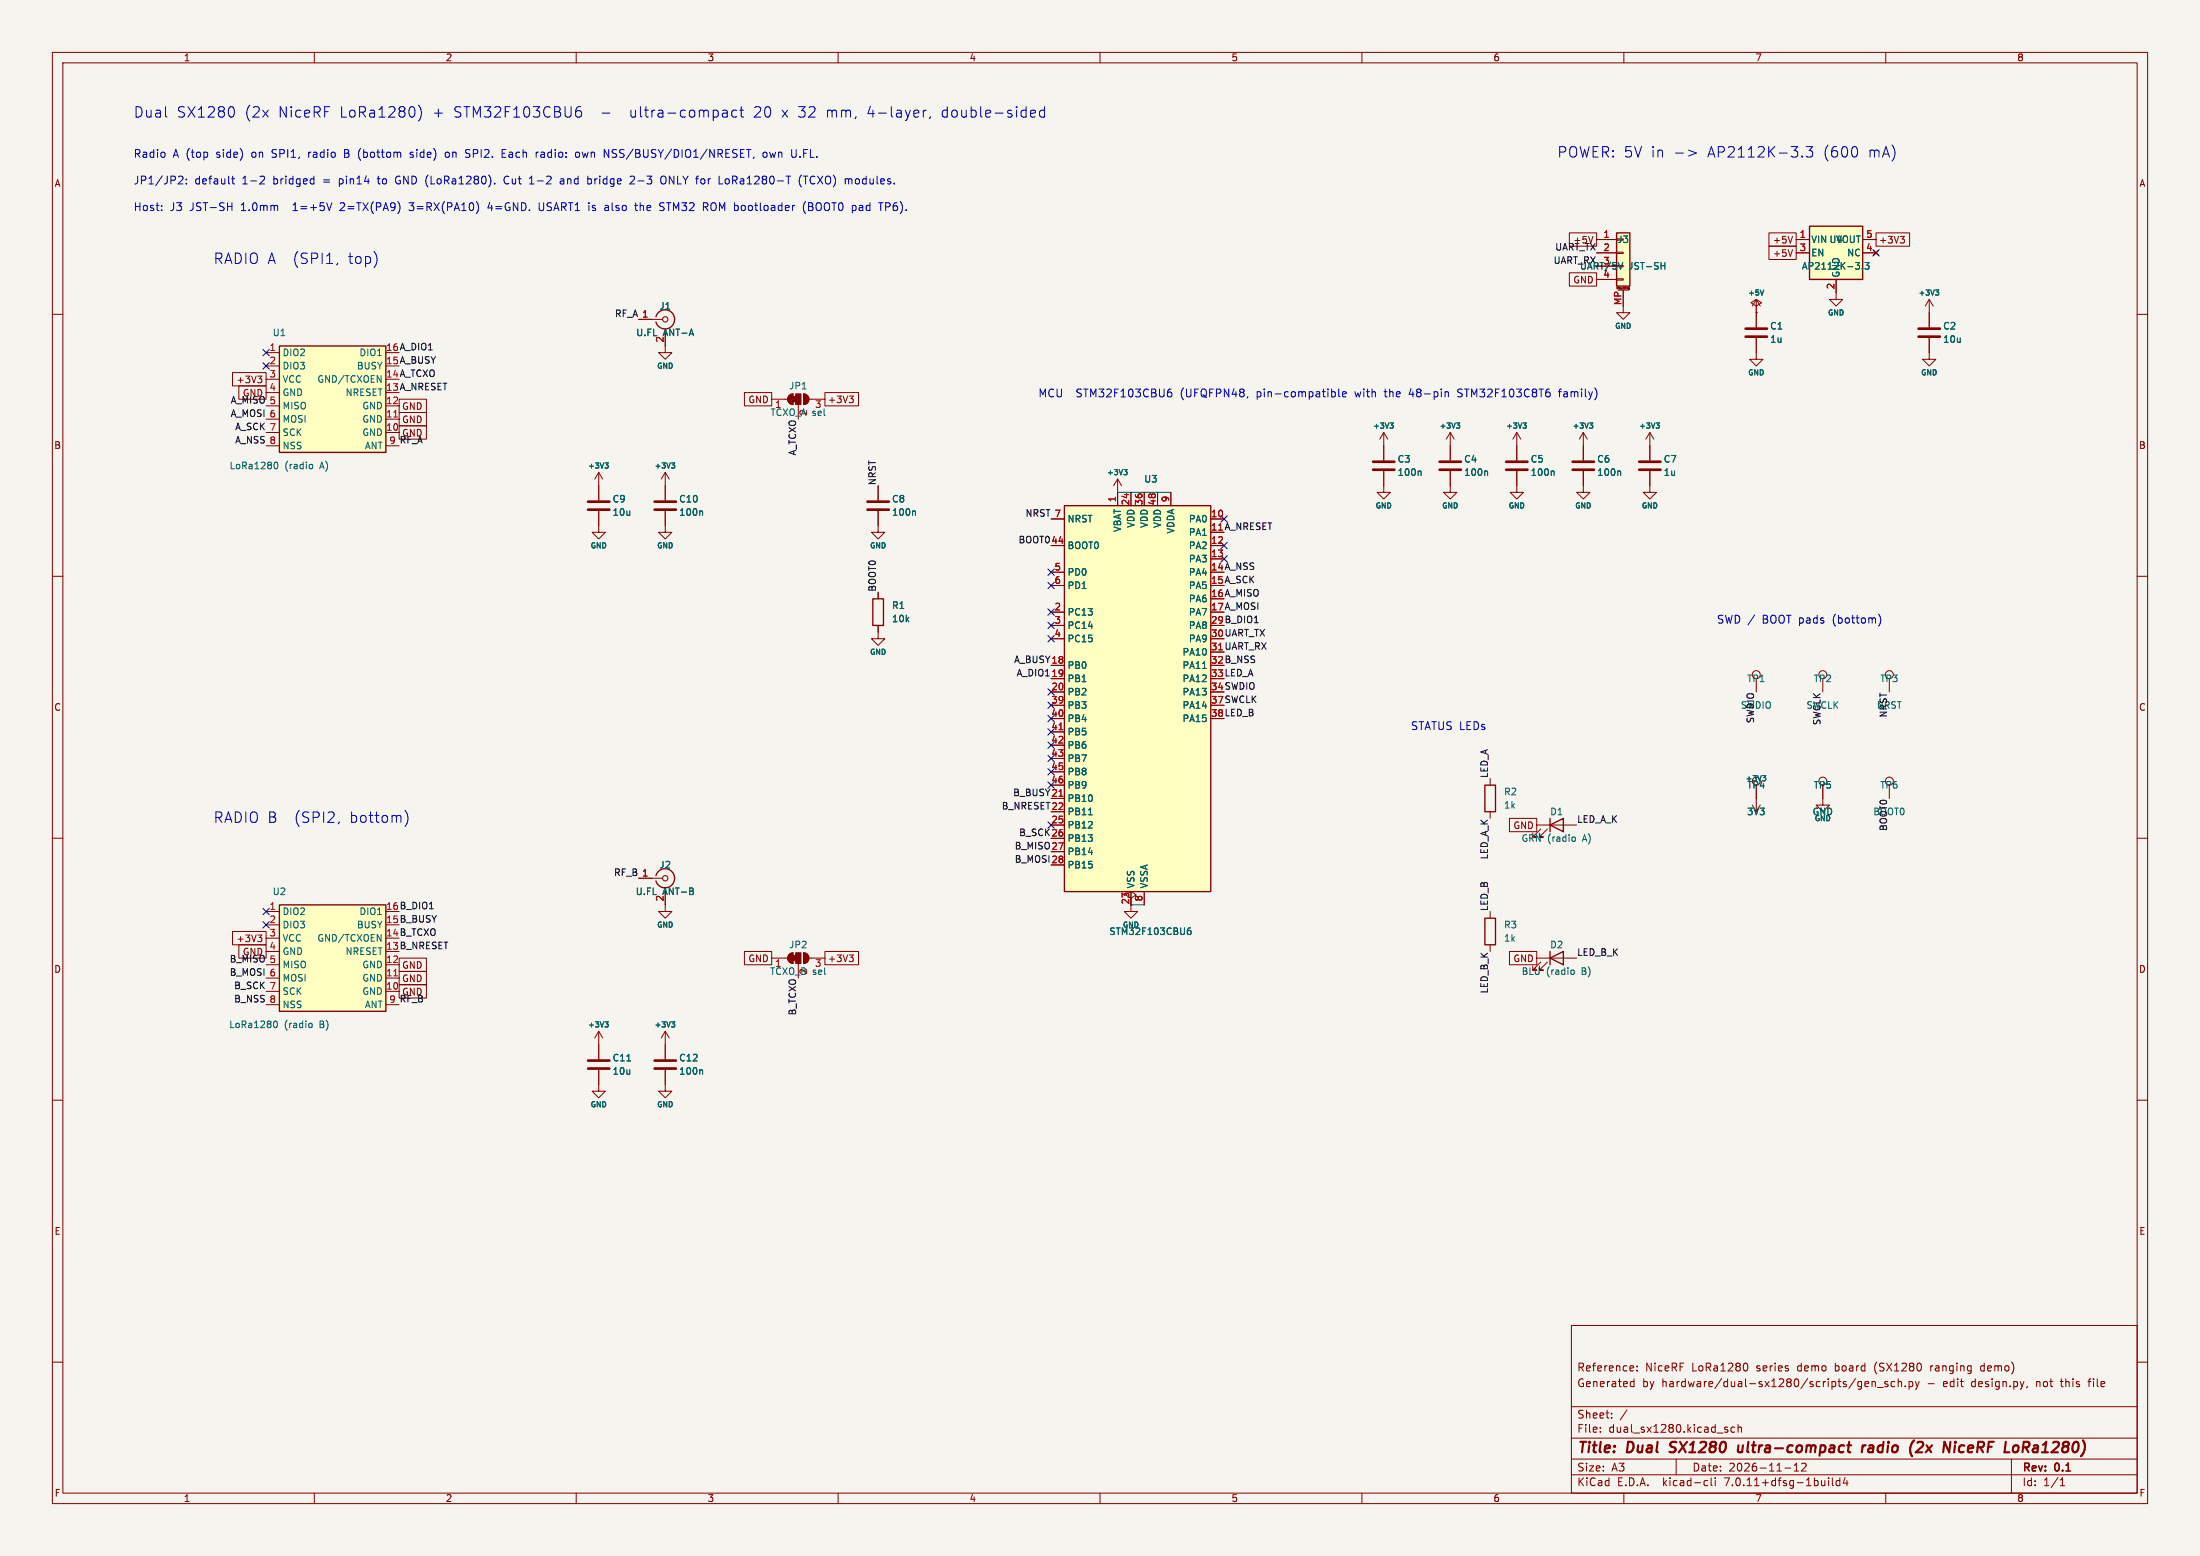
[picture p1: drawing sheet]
<svg xmlns="http://www.w3.org/2000/svg" width="420mm" height="297mm" viewBox="0 0 420 297" stroke-linecap="round" stroke-linejoin="round" font-family="sans-serif">
<path d="M0 0h420v297h-420z" fill="#f5f4ef" stroke="#f5f4ef" stroke-width=".19"/>
<g fill="none" stroke="#840000" stroke-width=".19">
<path d="M10 10h400v277h-400zM12 12h396v273h-396zM60 10v2M110 10v2M160 10v2M210 10v2M260 10v2M310 10v2M360 10v2M10 60h2M299.6 44.4h5.2v2.6h-5.2zM299.6 52.1h5.2v2.5h-5.2z"/>
<path d="M304.1 45.1l-.4 1.3M304.8 45.7h3.8M304.8 48.3h3.8M304.8 50.8h3.8M304.8 53.3h3.8M308.6 53.2h1.3v.3h-1.3zM308.6 50.7h1.3v.2h-1.3zM308.6 48.1h1.3v.3h-1.3zM308.9 55.4h2M309.9 55.4v4.3h1.2l-1.2 1.3-1.3-1.3h1.3M310.9 55l.2-.1v.4M310.9 55.1h.2"/>
<path d="M310.9 55.3h.1M311.1 55.3h-.1M335.3 58.4l1-.6-1-.6-1 .6 1 .6v1.3M335.3 59.7h.1M335.3 57.2v5.3M335.3 57.2l-.8 1.2M335.3 57.2l.7 1.2M337.7 47h5.2v2.5h-5.2zM337.7 44.4h5.2v2.6h-5.2zM342.2 47.7l-.4 1.2M342.2 45.1l-.4 1.3M342.9 45.7h2.5"/>
<path d="M342.9 48.3h2.5M350.5 53.3v3.9h1.3l-1.3 1.2-1.3-1.2h1.3M355.6 45.7h2.5M355.6 48.3h2.5M357.8 47.9l.7 .7M358.1 44.4h6.5v2.6h-6.5zM358.5 47.9l-.7 .7M362.8 45.1h.8l-.5 .5M363.3 45.6l.3 .2v.3l-.3 .3M368.3 57.2v5.3M368.3 57.2l-.8 1.2M368.3 57.2l.8 1.2"/>
<path d="M408 60h2M44.4 71.1h6.4v2.6h-6.4zM45.6 73.7h5.2v2.5h-5.2zM49.2 71.8h.8l-.4 .5M49.7 72.3l.3 .2v.3l-.3 .3M50.8 67.3h2.5M50.8 77.5h2.5M50.8 69.9h2.5M50.8 72.4h2.5M50.8 74.9h2.5M73.7 77.5h2.5M76.2 76.2h5.2v2.5h-5.2z"/>
<path d="M76.2 78.7h5.2v2.6h-5.2zM121.9 61h4.6M127 63.5v3.8h1.3l-1.3 1.3-1.3-1.3h1.3M142.1 74.9h5.2v2.6h-5.2zM147.3 76.2h3.1M150.7 75.5l.7-.3v2a1.02 1.02 0 0 1-1-.6 1.02 1.02 0 0 1 .3-1.1zM152.4 77.2v2.8M153.4 75.2a1.02 1.02 0 0 1 1 1 1.02 1.02 0 0 1-1 1zM154.4 76.2h3.1M157.5 74.9h6.4v2.6h-6.4zM162.1 75.6h.8l-.4 .5M162.7 76.1l.2 .2v.3l-.2 .3"/>
<path d="M335.3 64.5v4.1h1.2l-1.2 1.3-1.3-1.3h1.3M368.3 64.5v4.1h1.3l-1.3 1.3-1.3-1.3h1.3M50.8 82.6h2.5M50.8 80h2.5M50.8 85.1h2.5M73.7 82.6h2.5M73.7 80h2.5M73.7 85.1h2.5M76.2 81.3h5.2v2.5h-5.2zM114.3 97.5v4.1h1.3l-1.3 1.3-1.3-1.3h1.3M114.3 90.2l-.8 1.2M114.3 90.2v5.3"/>
<path d="M114.3 90.2l.8 1.2M127 97.5v4.1h1.3l-1.3 1.3-1.3-1.3h1.3M127 90.2v5.3M127 90.2l-.8 1.2M127 90.2l.8 1.2M167.6 97.5v4.1h1.3l-1.3 1.3-1.2-1.3h1.2M167.6 92.7v2.8M200.7 99.1h2.5M213.4 91.4l-.8 1.3M213.4 91.4v5.1M213.4 91.4l.7 1.3M215.9 94v2.5"/>
<path d="M218.4 94v2.5M221 94v2.5M223.5 94v2.5M231.1 99.1h2.6M264.2 89.9v4.1h1.2l-1.2 1.3-1.3-1.3h1.3M264.2 82.6l-.8 1.2M264.2 82.6v5.3M264.2 82.6l.7 1.2M276.9 89.9v4.1h1.2l-1.2 1.3-1.3-1.3h1.3M276.9 82.6v5.3M276.9 82.6l-.8 1.2M276.9 82.6l.7 1.2"/>
<path d="M289.6 89.9v4.1h1.2l-1.2 1.3-1.3-1.3h1.3M289.6 82.6v5.3M289.6 82.6l-.8 1.2M289.6 82.6l.7 1.2M302.3 89.9v4.1h1.2l-1.2 1.3-1.3-1.3h1.3M302.3 82.6v5.3M302.3 82.6l-.8 1.2M302.3 82.6l.7 1.2M315 89.9v4.1h1.2l-1.2 1.3-1.3-1.3h1.3M315 82.6v5.3M315 82.6l-.8 1.2M315 82.6l.7 1.2"/>
<path d="M10 110h2M167.6 119.4v2.5h1.3l-1.3 1.3-1.2-1.3h1.2M167.6 113v1.3M200.7 104.1h2.5M200.7 116.8h2.5M200.7 119.4h2.5M200.7 109.2h2.5M200.7 111.8h2.5M231.1 104.1h2.6M231.1 106.7h2.6M408 110h2M200.7 127h2.5"/>
<path d="M200.7 129.5h2.5M200.7 132.1h2.5M200.7 134.6h2.5M200.7 121.9h2.5M200.7 137.2h2.5M200.7 139.7h2.5M335.3 129.5v2.6M348 129.5v2.6M360.7 129.5v2.6M10 160h2M200.7 152.4h2.5M200.7 154.9h2.5"/>
<path d="M200.7 157.5h2.5M200.7 142.2h2.5M200.7 144.8h2.5M200.7 147.3h2.5M200.7 149.9h2.5M284.5 148.6v1.3M284.5 154.9v1.3M288.2 156.2h5.2v2.6h-5.2zM293.4 157.5h7.6M294.1 158.2l-1.5 1.6h.8h-.8v-.8M295.4 158.2l-1.5 1.6h.7h-.7v-.8M334.5 153.7l.8 1.2"/>
<path d="M335.3 149.9v5M336 153.7l-.7 1.2M348 149.9v3.8h1.2l-1.2 1.2-1.3-1.2h1.3M360.7 149.9v2.5M408 160h2M44.4 177.8h6.4v2.5h-6.4zM49.2 178.5h.8l-.4 .5M49.7 179l.3 .2v.3l-.3 .2M50.8 174h2.5M50.8 176.5h2.5M50.8 179.1h2.5M121.9 167.6h4.6"/>
<path d="M127 170.2v3.8h1.3l-1.3 1.3-1.3-1.3h1.3M200.7 160h2.5M200.7 162.6h2.5M200.7 165.1h2.5M215.9 171.5l1-.7-1-.6-1 .6 1 .7v1.2M215.9 172.7v1.3h1.3l-1.3 1.3-1.3-1.3h1.3M215.9 170.2v2.5M218.4 170.2v2.5M284.5 174v1.3M45.6 180.3h5.2v2.6h-5.2zM50.8 189.2h2.5M50.8 186.7h2.5"/>
<path d="M50.8 184.2h2.5M50.8 181.6h2.5M50.8 191.8h2.5M73.7 189.2h2.5M73.7 186.7h2.5M73.7 184.2h2.5M73.7 191.8h2.5M76.2 182.9h5.2v2.5h-5.2zM76.2 185.4h5.2v2.6h-5.2zM76.2 188h5.2v2.5h-5.2zM114.3 196.9v5.3M114.3 196.9l-.8 1.2"/>
<path d="M114.3 196.9l.8 1.2M127 196.9v5.3M127 196.9l-.8 1.2M127 196.9l.8 1.2M142.1 181.6h5.2v2.6h-5.2zM147.3 182.9h3.1M150.7 182.1l.7-.2v2a1.02 1.02 0 0 1-1-.7 1.02 1.02 0 0 1 .3-1.1zM152.4 183.9v2.8M153.4 181.9a1.02 1.02 0 0 1 1 1 1.02 1.02 0 0 1-1 1zM154.4 182.9h3.1M157.5 181.6h6.4v2.6h-6.4zM162.1 182.3h.8l-.4 .5"/>
<path d="M162.7 182.8l.2 .2v.3l-.2 .3M284.5 180.3v1.3M288.2 181.6h5.2v2.6h-5.2zM293.4 182.9h7.6M294.1 183.6l-1.5 1.6h.8h-.8v-.8M295.4 183.6l-1.5 1.6h.7h-.7v-.8M10 210h2M114.3 204.2v4.1h1.3l-1.3 1.3-1.3-1.3h1.3M127 204.2v4.1h1.3l-1.3 1.3-1.3-1.3h1.3M408 210h2M10 260h2M300 253h108v32h-108z"/>
<path d="M408 260h2M300 278.5h108M300 274.5h108M300 268.5h108M305.5 273.2v.2M305.5 272.5v.1M307.7 270.5v.2M307.7 269.8v.1M310.6 269.1l-1.3 1.9M311.4 264.6h.5M311.4 263.8h.5M311.7 260.7l.2 .3-.7 .2"/>
<path d="M311.8 261.6l-.1 .1M311.9 263.2v1.5M312.5 261.5v.2M312.5 260.8v.1M320 278.5v3M329.3 272.8l.4 .1 .2 .2-.1 .2-.4 .1M329.3 272.5h.5M331.2 272.5l-.5-.1-.3 .3 .2 .6h.6M331.8 272.5l.2-.1 .4 .1v.9M331.8 271.9v1.5M333.3 260.2a.94 .94 0 0 1 0 1.5M342.5 279.7l.4-.4v1.5"/>
<path d="M344.7 279.4v.5l-.8 .9h.9M356.5 263.7l.2 .3-.7 .2M356.7 264.6l-.2 .1M357.4 263.8l.2-.1 .3 .1 .1 .9M357.4 263.7v1M358.4 264.8h1.1M360.4 263.8l-.4-.1-.2 .2 .1 .2 .5 .2v.3h-.6M361.7 263.8l-.4-.1-.3 .3 .2 .6h.5M362.4 263.8l.2-.1 .3 .1 .1 .9M362.4 263.2v1.5M363.7 264.5v.2M364.4 263.8l.5-.1 .3 .3-.2 .6h-.6"/>
<path d="M364.4 263.7v1.5M365.7 263.7l.3 1M366 264.7l-.3 .5M366.4 263.7l-.4 1M368.6 260.7v1M368.7 260.8l-.1 .2M378.4 260.7l-.3 .3v.4l.3 .3M384 278.5v6.5M387 264.6l-.1 .3M393.3 263.7h.6M398.6 263.7h.6M399 263.2l-.2 .2v1.3"/>
<path d="M60 285v2M110 285v2M160 285v2M210 285v2M260 285v2M300 281.5h108M310 285v2M325.6 282.6l.4 .1M326 283.5l-.4 .1M326.7 282.1v1.3l.2 .2M327.4 282.1v.1M327.4 282.6v1"/>
<path d="M340.7 280.2h1.2M342.5 280.8h.9M349.1 282.1v.1M349.1 282.6v1M349.8 282.1v1.3l.2 .2M351.2 282.7l-.4-.1-.3 .3 .2 .6h.5M351.2 282.1v1.5M352.2 282l-.3 1.1h.9M352.6 282.6v1M360 285v2M393.3 283.6h.9M393.3 282.5l.4-.4v1.5"/>
<circle cx="335.3" cy="128.8" r=".76"/>
<circle cx="348" cy="128.8" r=".76"/>
<circle cx="360.7" cy="128.8" r=".76"/>
<circle cx="335.3" cy="149.1" r=".76"/>
<circle cx="348" cy="149.1" r=".76"/>
<circle cx="360.7" cy="149.1" r=".76"/>
</g>
<g fill="none" stroke="#840000" stroke-width=".4">
<path d="M318.7 277.1l.3 .1M319 275.4l-.2 .4 .1 .2M331.9 275.9l-.1 1.2a.57 .57 0 0 0 .8-.1M332.7 275.9l-.1 1.3M352.6 275.9h.8M352.9 277.1l.3 .1M355.6 275.9l-.2 1.3M356.2 275.9l-.4 .1-.3 .3M357.4 275.9l-.6 .1M357.4 276.4h-.4a.4 .4 0 0 0-.4 .4 .4 .4 0 0 0 .3 .4h.4M366 275.4l.3-.2h.5l.3 .2M367.1 275.8l-.1 .3-1.3 1.1h1.3"/>
<path d="M373.2 275.9l-.2 1.3M373.3 275.2v.2M374.3 276l-.3 .3v.5l.3 .4M386.2 276.3h.8M386.7 276.3l.5 .9M387.1 275.2h-.8l-.2 2"/>
</g>
<g fill="none" stroke="#006464" stroke-width=".19">
<path d="M309.8 50.1l-.4 1.3M317.1 50.7h.7M317.8 50.1v1.3M336.7 55.3l-.3 1M354.2 50.1h.8l-.4 .5M354.9 50.7v.6M355.5 51.3v.1M356 50.1h.8l-.4 .5 .3 .1v.6l-.1 .1-.6-.1M369.5 55.3h.6l-.3 .4 .3 .1v.3l-.2 .2h-.3M52.4 88.3l.2-.1a.68 .68 0 0 1 .5 .6 .68 .68 0 0 1-.5 .7l-.2-.1M59.3 88.6l.3 .1 .1 .2-.1 .5-.3 .1M115.5 88.4h.6l-.3 .3 .3 .1v.4l-.2 .2h-.3"/>
<path d="M128.2 88.4h.6l-.3 .3 .3 .1v.4l-.2 .2h-.3M133.9 97.5l.2 .2v.7M174.6 97.5l.2 .2v.7M214.6 89.6h.6l-.4 .4 .3 .1 .1 .3-.2 .2h-.3M265.4 80.7h.6l-.4 .4 .3 .1 .1 .3-.2 .2h-.3M271.1 89.9l.2 .2v.6M278.1 80.7h.6l-.4 .4 .3 .1 .1 .3-.2 .2h-.3M283.8 89.9l.2 .2v.6M290.8 80.7h.6l-.4 .4 .3 .1 .1 .3-.2 .2h-.3M296.5 89.9l.2 .2v.6M303.5 80.7h.6l-.4 .4 .3 .1 .1 .3-.2 .2h-.3M309.2 89.9l.2 .2v.6"/>
<path d="M316.2 80.7h.6l-.4 .4 .3 .1 .1 .3-.2 .2h-.3M229.6 127.6h.7M207.8 155.5h.7M300.3 159.8h.3l.1 .2v.5l-.4 .1M336.5 148h.6l-.3 .4 .2 .1 .1 .4M132.3 170.2v.4M226.7 177.8l.2-.2 .4 .1 .1 .1v.3l-.3 .3-.3-.1-.1-.2M227.3 177.1l-.4 .1-.2 .5M52.3 195l.2-.1a.68 .68 0 0 1 .5 .6 .68 .68 0 0 1-.5 .7l-.2-.2M59.2 195.3l.3 .1 .1 .2-.1 .4-.3 .2M115.5 195h.6l-.3 .4 .3 .1v.3l-.2 .2h-.3M128.2 195h.6l-.3 .4 .3 .1v.3l-.2 .2h-.3"/>
<path d="M300.1 185.2h.3l.1 .2v.5l-.4 .1M119.7 202.5h.7M133.9 204.2l.2 .2v.6"/>
</g>
<g fill="#ffffc2" stroke="#ffffc2" stroke-width=".19">
<path d="M345.4 43.2h10.2v10.1h-10.2z"/>
<path d="M308.6 44.5h2.5v10.1h-2.5z"/>
<path d="M53.3 66h20.4v20.4h-20.4z"/>
<path d="M203.2 96.5h27.9v73.7h-27.9z"/>
<path d="M53.3 172.7h20.4v20.3h-20.4z"/>
</g>
<g fill="none" stroke="#840000" stroke-width=".25">
<path d="M308.6 44.5h2.5v10.1h-2.5zM345.4 43.2h10.2v10.1h-10.2zM53.3 66h20.4v20.4h-20.4zM125.2 60.5a1.81 1.81 0 0 1 2.8-1 1.81 1.81 0 0 1 0 2.9 1.81 1.81 0 0 1-2.8-.9M203.2 96.5h27.9v73.7h-27.9zM166.6 114.3h2.1v5.1h-2.1zM283.5 149.9h2v5h-2zM295.9 157.5l2.5-1.3v2.6zM295.9 156.2v2.6M53.3 172.7h20.4v20.3h-20.4zM125.2 167.1a1.81 1.81 0 0 1 2.8-.9 1.81 1.81 0 0 1 0 2.9 1.81 1.81 0 0 1-2.8-1M283.5 175.3h2v5h-2z"/>
<path d="M295.9 182.9l2.5-1.3v2.6zM295.9 181.6v2.6"/>
</g>
<g fill="none" stroke="#840000" stroke-width=".51">
<path d="M333.2 64.3h4.1M333.2 62.7h4.1M366.3 64.3h4M366.3 62.7h4M112.3 97.3h4M112.3 95.8h4M125 97.3h4M125 95.8h4M165.6 97.3h4.1M165.6 95.8h4.1M262.1 89.7h4.1M262.1 88.1h4.1"/>
<path d="M274.8 89.7h4.1M274.8 88.1h4.1M287.5 89.7h4.1M287.5 88.1h4.1M300.2 89.7h4.1M300.2 88.1h4.1M312.9 89.7h4.1M312.9 88.1h4.1M112.3 204h4M112.3 202.4h4M125 204h4M125 202.4h4"/>
</g>
<path d="M75.2 79.6h.7M202.2 139.3h.7M202.2 152h.7M75.2 186.3h.7" fill="none" stroke="#a90000" stroke-width=".19"/>
<g fill="#840000" stroke="#840000" stroke-width=".19">
<path d="M151.4 75.7h.5v1h-.5z"/>
<path d="M150.7 75.5l.7-.3v2a1.02 1.02 0 0 1-1-.6 1.02 1.02 0 0 1 .3-1.1z"/>
<path d="M151.9 75.2h1v2h-1z"/>
<path d="M153.4 75.2a1.02 1.02 0 0 1 1 1 1.02 1.02 0 0 1-1 1z"/>
<path d="M151.4 182.4h.5v1h-.5z"/>
<path d="M150.7 182.1l.7-.2v2a1.02 1.02 0 0 1-1-.7 1.02 1.02 0 0 1 .3-1.1z"/>
<path d="M151.9 181.9h1v2h-1z"/>
<path d="M153.4 181.9a1.02 1.02 0 0 1 1 1 1.02 1.02 0 0 1-1 1z"/>
</g>
<g fill="none" stroke="#840000" stroke-width=".2">
<circle cx="127" cy="61" r=".51"/>
<circle cx="127" cy="167.6" r=".51"/>
</g>
<g fill="none" stroke="#0000c2" stroke-width=".19">
<path d="M30.9 39.3v.1M34.3 33.6l.5 .1 .1 .3-.9 1.1h.9M35.6 35v.1M35.6 34.2v.1M43.4 39.4h.9M44.2 34.1h.6M44.3 20.4a1.25 1.25 0 0 1 0 2M44.3 38.7v1.5M44.4 33.6v1.3l.4 .2M49.9 33.6l.5 .1 .1 .3-.9 1.1h.9M59.8 34.1l.1 .1M59.9 33.6v1.5"/>
<path d="M59.9 35l-.1 .1M63.4 38.7l-.5 1.5M65.8 29.3h.5M66.3 28.5h-.5v1.5h.6M75.6 33.8l-.1 .5 .1 .6M78.1 38.7h.9M78.3 30h.4M78.7 29h-.2l-.2 .3 .1 .2h.3M79.9 20.1a2.29 2.29 0 0 1 0 3M85.6 29.1l-.3-.1-.3 .3 .1 .6 .2 .1h.3M89 28.6h.7M89 29.2l.6 .3"/>
<path d="M89.6 29.9l-.5 .1M91.2 38.9l.2 .6-.2 .8M93.5 38.6l-.4 1.1h1M94.4 35v.1M95.9 30h.7M95.9 28.5h.7M95.9 29.3h.5M96.7 33.6a.81 .81 0 0 0-.5 .8 .81 .81 0 0 0 .5 .7M101.1 35.1h.8M101.1 34l.4-.4v1.5M102.8 29l-.3 .1M102.9 38.7v1.2l.3 .3h.3"/>
<path d="M103.4 29l-.1 .1M103.4 29.5a.29 .29 0 0 0-.2 .3 .29 .29 0 0 0 .2 .2M107 34.2l.4-.1 .2 .2M107.6 34.5h-.5a.29 .29 0 0 0-.2 .3 .29 .29 0 0 0 .2 .3l.5-.1M109.9 29.2l.2-.2 .5 .2v.6l-.1 .2h-.4l-.2-.1zM110.3 21.1l.5 .1 .2 .3-.1 .7-.3 .2h-.3M110.8 20.4l-.5 .1M112.4 34.1h.2l.3 .3v.6l-.5 .1M115.4 28.5l.8 1.5v-1.5M115.6 39.2h.3l.2 .2M116.1 39.6h-.5M120.3 33.8l.6-.2 .2 .2v.2l-.9 1.1h.9"/>
<path d="M121.1 39.2h.6M121.4 38.7v1.3l.3 .2M126.2 33.8a.5 .5 0 0 1 .6-.2 .5 .5 0 0 1 .3 .5v.5a.5 .5 0 0 1-.5 .5 .5 .5 0 0 1-.5-.5zM126.2 38.7l.6 .1M126.2 39.4l.4 .2 .2 .3-.3 .3h-.4M134.6 39.5l.5 .7M134.9 38.7l.2 .3v.3l-.2 .2M138.2 21l.5 .1 .1 1.3M138.8 22.3l-.6 .1M138.8 21.5l-.6 .1M138.9 34.1l-.3 .1-.2 .2 .1 .6 .4 .1M140.6 21.1l-.5-.1-.4 .4v.6l.2 .3h.7"/>
<path d="M141.2 21h.8M141.5 20.4v1.7l.1 .2 .4 .1M143.9 30l-.1 .3M145.7 29.2l.2-.2 .5 .2v.6l-.1 .2h-.4l-.2-.1zM146.9 29l.3 1M152.7 29.9v.1M153 33.4a1.72 1.72 0 0 0 0 2.3M153.4 33.6h.8M153.8 33.6v1.5M153.8 38.5a1.72 1.72 0 0 0 0 2.3M154.4 39.4h.5M154.9 38.7h-.5v1.5h.5"/>
<path d="M162.4 34.1l.2 .2v.8M164.5 39.2l-.4 .1M164.6 39.6h-.4a.29 .29 0 0 0-.2 .3 .29 .29 0 0 0 .2 .3h.4M169.1 39.5h.5M169.6 38.7h-.5v1.5M176.3 21v1.4M176.8 21l-.3 .1-.2 .3M177.6 22.3l-.2 .3M197 21l.6 .1 .1 .4-1 .2M197.6 22.3l-.6 .1M199.4 21.1l-.6-.1-.3 .4v.6l.1 .3h.8M199.4 20.4v2"/>
<path d="M319.9 29.2h1.5M322.3 28.6l1.6 .6-1.6 .6M344 29.8v.2M344 29.8l-.1 .1 .1 .1M344.8 28h1.2l-.6 .7a.54 .54 0 0 1 .6 .4v.5l-.1 .3-.8 .1-.3-.2M354.5 28.4l.1 .3-.1 .9M30.9 40.1v.1M64.5 50.2l-.2 .4M78.1 40.1l.2 .1M116.1 40.1l-.5 .1M223.1 74.8l.5 .1 .1 .2-.1 .5-.5 .2M223.6 74.3h-.5"/>
<path d="M254.4 74.8h.4l.1 .2v.6l-.5 .2M255.6 74.3v1.2l.2 .3M256.3 75.3l.7-.2-.1-.3h-.4l-.2 .2 .1 .7h.5M269.4 74.2l-.4 1.1h.9M276.1 74.8l.4 .2v.8M278.3 75.7l.6 .1M278.6 74.3l-.3 .2 .1 .3 .2 .2M297.5 74.8h.6M298.1 74.3l-.4 .2v1.3M335 117.4l-1.3 1.9M358.6 117.2a1.72 1.72 0 0 1 0 2.3M64.7 156.9l-.2 .4"/>
<path d="M77.3 154.7a2.29 2.29 0 0 1 0 3"/>
</g>
<path d="M213.4 94h10.1M215.9 172.7h2.5" fill="none" stroke="#009600" stroke-width=".19"/>
<g fill="none" stroke="#000084" stroke-width=".19">
<path d="M357.5 47.7l1.2 1.2M358.7 47.7l-1.2 1.2M50.2 66.7l1.2 1.2M50.2 69.2l1.2 1.3M51.4 66.7l-1.2 1.2M51.4 69.2l-1.2 1.3M233.1 98.5l1.2 1.2M234.3 98.5l-1.2 1.2M200.1 111.2l1.2 1.2M200.1 108.6l1.2 1.2M200.1 116.2l1.2 1.2M200.1 118.8l1.2 1.2"/>
<path d="M201.3 111.2l-1.2 1.2M201.3 108.6l-1.2 1.2M201.3 116.2l-1.2 1.2M201.3 118.8l-1.2 1.2M233.1 106.1l1.2 1.2M233.1 103.5l1.2 1.2M234.3 106.1l-1.2 1.2M234.3 103.5l-1.2 1.2M200.1 136.6l1.2 1.2M200.1 121.3l1.2 1.2M200.1 139.1l1.2 1.2M200.1 131.5l1.2 1.2"/>
<path d="M200.1 134l1.2 1.2M201.3 136.6l-1.2 1.2M201.3 121.3l-1.2 1.2M201.3 139.1l-1.2 1.2M201.3 131.5l-1.2 1.2M201.3 134l-1.2 1.2M200.1 149.3l1.2 1.2M200.1 146.7l1.2 1.2M200.1 144.2l1.2 1.2M200.1 141.6l1.2 1.2M200.1 156.9l1.2 1.2M201.3 149.3l-1.2 1.2"/>
<path d="M201.3 146.7l-1.2 1.2M201.3 144.2l-1.2 1.2M201.3 141.6l-1.2 1.2M201.3 156.9l-1.2 1.2M50.2 175.9l1.2 1.2M50.2 173.4l1.2 1.2M51.4 175.9l-1.2 1.2M51.4 173.4l-1.2 1.2"/>
</g>
<g font-size="2.8" fill="#0000c2">
<text x="25.4" y="22.6">Dual</text>
<text x="33.6" y="22.6">SX1280</text>
<text x="46.7" y="22.6">(2x</text>
<text x="53.1" y="22.6">NiceRF</text>
<text x="64.9" y="22.6">LoRa1280)</text>
<text x="82.6" y="22.6">+</text>
<text x="86.7" y="22.6">STM32F103CBU6</text>
<text x="114.8" y="22.6">-</text>
<text x="120.4" y="22.6">ultra-compact</text>
<text x="144.2" y="22.6">20</text>
<text x="149.6" y="22.6">x 32</text>
<text x="158.2" y="22.6">mm,</text>
<text x="166.1" y="22.6">4-layer,</text>
<text x="180.3" y="22.6">double-sided</text>
<text x="297.2" y="30.2">POWER: 5V in</text>
<text x="326" y="30.2">AP2112K-3.3</text>
<text x="348.1" y="30.2">(600</text>
<text x="356.8" y="30.2">mA)</text>
<text x="40.6" y="50.6">RADIO A</text>
<text x="55.9" y="50.6">(SPI1,</text>
<text x="66.5" y="50.6">top)</text>
<text x="40.6" y="157.2">RADIO B</text>
<text x="56.1" y="157.2">(SPI2,</text>
<text x="66.8" y="157.2">bottom)</text>
</g>
<g font-size="2.8" fill="#840000">
<text x="301" y="277.9">Title:</text>
<text x="310.6" y="277.9">Dual</text>
<text x="319.6" y="277.9">SX1280</text>
<text x="333.4" y="277.9">ultra-compact</text>
<text x="357.9" y="277.9">radio</text>
<text x="367.8" y="277.9">(2x</text>
<text x="375" y="277.9">NiceRF</text>
<text x="387.5" y="277.9">LoRa1280)</text>
</g>
<g font-size="2.1" fill="#0000c2">
<text x="25.4" y="35.3">JP1/JP2:</text>
<text x="25.4" y="30.2">Radio</text>
<text x="33" y="30.2">A (top</text>
<text x="37.1" y="35.3">default</text>
<text x="41.4" y="30.2">side)</text>
<text x="46.3" y="35.3">1-2</text>
<text x="48.3" y="30.2">on</text>
<text x="52.3" y="35.3">bridged</text>
<text x="52.3" y="30.2">SPI1,</text>
<text x="59.4" y="30.2">radio</text>
<text x="62" y="35.3">=</text>
<text x="65.1" y="35.3">pin14</text>
<text x="66.4" y="30.2">B (bottom</text>
<text x="72.7" y="35.3">to</text>
<text x="76.2" y="35.3">GND (LoRa1280).</text>
<text x="79.3" y="30.2">side)</text>
<text x="86.2" y="30.2">on</text>
<text x="90.2" y="30.2">SPI2.</text>
<text x="97.2" y="35.3">Cut</text>
<text x="97.3" y="30.2">Each</text>
<text x="102.3" y="35.3">1-2</text>
<text x="103.9" y="30.2">radio:</text>
<text x="108.3" y="35.3">and</text>
<text x="111.7" y="30.2">own</text>
<text x="113.6" y="35.3">bridge</text>
<text x="117.3" y="30.2">NSS/BUSY/DIO1/NRESET,</text>
<text x="121.9" y="35.3">2-3</text>
<text x="128" y="35.3">ONLY for</text>
<text x="139.3" y="35.3">LoRa1280-T</text>
<text x="147.8" y="30.2">own</text>
<text x="153.4" y="30.2">U.FL.</text>
<text x="154.8" y="35.3">(TCXO)</text>
<text x="163.7" y="35.3">modules.</text>
<text x="25.4" y="40.4">Host:</text>
<text x="32.4" y="40.4">J3</text>
<text x="36.3" y="40.4">JST-SH</text>
<text x="46.2" y="40.4">1.0mm</text>
<text x="56.3" y="40.4">1=+5V</text>
<text x="65.5" y="40.4">2=TX(PA9)</text>
<text x="78.9" y="40.4">3=RX(PA10)</text>
<text x="94" y="40.4">4=GND.</text>
<text x="103.9" y="40.4">USART1 is</text>
<text x="116.8" y="40.4">also</text>
<text x="122.8" y="40.4">the</text>
<text x="127.6" y="40.4">STM32</text>
<text x="136" y="40.4">ROM bootloader</text>
<text x="155.4" y="40.4">(BOOT0</text>
<text x="164.9" y="40.4">pad</text>
<text x="170.3" y="40.4">TP6).</text>
<text x="198.1" y="76">MCU</text>
<text x="205.5" y="76">STM32F103CBU6</text>
<text x="225.5" y="76">(UFQFPN48,</text>
<text x="240.2" y="76">pin-compatible</text>
<text x="259.1" y="76">with</text>
<text x="264.9" y="76">the</text>
<text x="269.7" y="76">48-pin</text>
<text x="279.2" y="76">STM32F103C8T6</text>
<text x="298.7" y="76">family)</text>
<text x="327.7" y="119.1">SWD /</text>
<text x="336.5" y="119.1">BOOT pads</text>
<text x="350.1" y="119.1">(bottom)</text>
<text x="269.2" y="139.5">STATUS LEDs</text>
</g>
<g font-size="2.1" fill="#840000">
<text x="301" y="262">Reference:</text>
<text x="314.1" y="262">NiceRF</text>
<text x="323" y="262">LoRa1280</text>
<text x="335.5" y="262">series</text>
<text x="343.4" y="262">demo</text>
<text x="350.7" y="262">board</text>
<text x="358.4" y="262">(SX1280</text>
<text x="369.2" y="262">ranging</text>
<text x="379" y="262">demo)</text>
<text x="301" y="265">Generated</text>
<text x="313.5" y="265">by</text>
<text x="317.3" y="265">hardware/dual-sx1280/scripts/gen_sch.py</text>
<text x="368.1" y="265">-</text>
<text x="371.3" y="265">edit</text>
<text x="376.8" y="265">design.py,</text>
<text x="389.3" y="265">not</text>
<text x="394.2" y="265">this</text>
<text x="399.6" y="265">file</text>
<text x="301" y="273.7">File:</text>
<text x="301" y="271">Sheet:</text>
<text x="307.1" y="273.7">dual_sx1280.kicad_sch</text>
<text x="301" y="281.1">Size:</text>
<text x="307.6" y="281.1">A3</text>
<text x="323" y="281.1">Date:</text>
<text x="330" y="281.1">2026-11-12</text>
<text x="386" y="281.3">Rev:</text>
<text x="392.4" y="281.3">0.1</text>
<text x="301" y="283.9">KiCad</text>
<text x="308.7" y="283.9">E.D.A.</text>
<text x="317.6" y="283.9">kicad-cli</text>
<text x="329.5" y="283.9">7.0.11+dfsg-1build4</text>
<text x="386" y="283.9">Id:</text>
<text x="390.1" y="283.9">1/1</text>
</g>
<g font-size="1.8" fill="#840000">
<text x="35" y="11.9">1</text>
<text x="85" y="11.9">2</text>
<text x="135" y="11.9">3</text>
<text x="185" y="11.9">4</text>
<text x="235" y="11.9">5</text>
<text x="285" y="11.9">6</text>
<text x="335" y="11.9">7</text>
<text x="385" y="11.9">8</text>
<text x="10.3" y="35.9">A</text>
<text x="408.3" y="35.9">A</text>
<text x="338.4" y="46.7">+5V</text>
<text x="358.6" y="46.7">+3V3</text>
<text x="338.4" y="49.2">+5V</text>
<text x="300.3" y="54.3">GND</text>
<text x="45" y="73.3">+3V3</text>
<text x="142.8" y="77.2">GND</text>
<text x="158" y="77.2">+3V3</text>
<text x="76.7" y="78.4">GND</text>
<text x="76.7" y="81">GND</text>
<text x="10.3" y="85.9">B</text>
<text x="408.2" y="85.9">B</text>
<text x="231.1" y="109">14 A_NSS</text>
<text x="231.1" y="111.5">15 A_SCK</text>
<text x="231.1" y="114">16 A_MISO</text>
<text x="231.1" y="116.6">17 A_MOSI</text>
<text x="231.1" y="119.1">29 B_DIO1</text>
<text x="231.1" y="121.7">30 UART_TX</text>
<text x="231.1" y="126.7">32 B_NSS</text>
<text x="231.1" y="129.3">33 LED_A</text>
<text x="231.1" y="131.8">34 SWDIO</text>
<text x="10.3" y="135.9">C</text>
<text x="231.1" y="134.4">37 SWCLK</text>
<text x="231.1" y="136.9">38 LED_B</text>
<text x="408.2" y="135.9">C</text>
<text x="288.8" y="158.4">GND</text>
<text x="215.6" y="172.8" transform="rotate(-90 215.6 172.8)">23</text>
<text x="10.3" y="185.9">D</text>
<text x="45" y="180">+3V3</text>
<text x="76.7" y="185.1">GND</text>
<text x="142.8" y="183.8">GND</text>
<text x="158" y="183.8">+3V3</text>
<text x="288.8" y="183.8">GND</text>
<text x="408.2" y="185.9">D</text>
<text x="76.7" y="187.6">GND</text>
<text x="10.3" y="235.9">E</text>
<text x="408.3" y="235.9">E</text>
<text x="10.3" y="285.9">F</text>
<text x="35" y="286.9">1</text>
<text x="85" y="286.9">2</text>
<text x="135" y="286.9">3</text>
<text x="185" y="286.9">4</text>
<text x="235" y="286.9">5</text>
<text x="285" y="286.9">6</text>
<text x="335" y="286.9">7</text>
<text x="385" y="286.9">8</text>
<text x="408.3" y="285.9">F</text>
</g>
<g font-size="1.8" fill="#0f0f0f">
<text x="296.8" y="47.9">UART_TX 2</text>
<text x="300.3" y="46.7">+5V</text>
<text x="296.5" y="50.5">UART_RX</text>
<text x="117.3" y="60.6">RF_A 1</text>
<text x="73.6" y="69.6">15 A_BUSY</text>
<text x="73.6" y="67.1">16 A_DIO1</text>
<text x="43.9" y="77.1">A_MISO 5</text>
<text x="46.3" y="75.9">GND</text>
<text x="73.6" y="74.7">13 A_NRESET</text>
<text x="73.6" y="72.1">14 A_TCXO</text>
<text x="43.9" y="79.7">A_MOSI 6</text>
<text x="44.8" y="82.2">A_SCK 7</text>
<text x="76.7" y="83.5">GND</text>
<text x="44.8" y="84.7">A_NSS 8</text>
<text x="74.2" y="84.8">9 RF_A</text>
<text x="152.1" y="87" transform="rotate(-90 152.1 87)">A_TCXO</text>
<text x="167.3" y="92.7" transform="rotate(-90 167.3 92.7)">NRST</text>
<text x="195.7" y="98.7">NRST 7</text>
<text x="194.3" y="103.8">BOOT044</text>
<text x="167.3" y="113" transform="rotate(-90 167.3 113)">BOOT0</text>
<text x="193.5" y="126.7">A_BUSY18</text>
<text x="194" y="129.2">A_DIO1</text>
<text x="332.2" y="135.5">SWDIO</text>
<text x="344.8" y="135.5">SWCLK</text>
<text x="358.2" y="135.5">NRST</text>
<text x="360.3" y="137.1" transform="rotate(-90 360.3 137.1)">NRST</text>
<text x="334.9" y="138.1" transform="rotate(-90 334.9 138.1)">SWDIO</text>
<text x="347.6" y="138.5" transform="rotate(-90 347.6 138.5)">SWCLK</text>
<text x="284.1" y="148.6" transform="rotate(-90 284.1 148.6)">LED_A</text>
<text x="191.1" y="154.6">B_NRESET22</text>
<text x="193.3" y="152.1">B_BUSY 21</text>
<text x="357.5" y="155.8">BOOT0</text>
<text x="194.5" y="159.7">B_SCK 26</text>
<text x="301" y="157.1">LED_A_K</text>
<text x="360.3" y="158.7" transform="rotate(-90 360.3 158.7)">BOOT0</text>
<text x="117.1" y="167.3">RF_B 1</text>
<text x="193.6" y="164.8">B_MOSI 28</text>
<text x="193.6" y="162.2">B_MISO 27</text>
<text x="284.1" y="164.2" transform="rotate(-90 284.1 164.2)">LED_A_K</text>
<text x="73.6" y="173.7">16 B_DIO1</text>
<text x="284.1" y="174" transform="rotate(-90 284.1 174)">LED_B</text>
<text x="73.6" y="178.8">14 B_TCXO</text>
<text x="73.6" y="176.3">15 B_BUSY</text>
<text x="43.8" y="183.8">B_MISO 5</text>
<text x="46.3" y="182.6">GND</text>
<text x="73.6" y="181.4">13 B_NRESET</text>
<text x="301" y="182.5">LED_B_K</text>
<text x="43.8" y="186.3">B_MOSI 6</text>
<text x="44.6" y="191.4">B_NSS 8</text>
<text x="44.6" y="188.9">B_SCK 7</text>
<text x="74.2" y="191.5">9 RF_B</text>
<text x="76.7" y="190.2">GND</text>
<text x="284.1" y="189.7" transform="rotate(-90 284.1 189.7)">LED_B_K</text>
<text x="152.1" y="193.9" transform="rotate(-90 152.1 193.9)">B_TCXO</text>
</g>
<g font-size="1.8" fill="#a90000">
<text x="306" y="45.5">1</text>
<text x="343.5" y="45.5">1</text>
<text x="356.2" y="45.5">5</text>
<text x="306" y="50.5">3</text>
<text x="306" y="53.1">4</text>
<text x="306" y="48">2</text>
<text x="343.5" y="48">3</text>
<text x="356.2" y="48">4</text>
<text x="309.6" y="58.4" transform="rotate(-90 309.6 58.4)">MP</text>
<text x="350.3" y="55.3" transform="rotate(-90 350.3 55.3)">2</text>
<text x="122.5" y="60.7">1</text>
<text x="126.7" y="65.5" transform="rotate(-90 126.7 65.5)">2</text>
<text x="51.4" y="67.1">1</text>
<text x="51.4" y="69.6">2</text>
<text x="51.4" y="72.1">3</text>
<text x="51.4" y="74.7">4</text>
<text x="73.6" y="77.2">12</text>
<text x="73.6" y="82.3">10</text>
<text x="73.6" y="79.8">11</text>
<text x="213.1" y="96" transform="rotate(-90 213.1 96)">1</text>
<text x="223.3" y="96" transform="rotate(-90 223.3 96)">9</text>
<text x="201.2" y="98.8">7</text>
<text x="215.6" y="96.6" transform="rotate(-90 215.6 96.6)">24</text>
<text x="218.2" y="96.6" transform="rotate(-90 218.2 96.6)">36</text>
<text x="220.7" y="96.6" transform="rotate(-90 220.7 96.6)">48</text>
<text x="231.1" y="98.8">10</text>
<text x="231.1" y="101.3">11 A_NRESET</text>
<text x="231.1" y="101.3">11</text>
<text x="200.6" y="103.9">44</text>
<text x="231.1" y="103.9">12</text>
<text x="231.1" y="106.4">13</text>
<text x="201.2" y="109">5</text>
<text x="201.2" y="111.5">6</text>
<text x="231.1" y="109">14</text>
<text x="231.1" y="111.5">15</text>
<text x="201.2" y="116.6">2</text>
<text x="201.2" y="119.1">3</text>
<text x="231.1" y="114">16</text>
<text x="231.1" y="116.6">17</text>
<text x="231.1" y="119.1">29</text>
<text x="201.2" y="121.7">4</text>
<text x="231.1" y="124.2">31 UART_RX</text>
<text x="231.1" y="121.7">30</text>
<text x="231.1" y="124.2">31</text>
<text x="200.6" y="129.3">19</text>
<text x="200.6" y="131.8">20</text>
<text x="200.6" y="126.7">18</text>
<text x="231.1" y="126.7">32</text>
<text x="231.1" y="129.3">33</text>
<text x="231.1" y="131.8">34</text>
<text x="200.6" y="134.4">39</text>
<text x="200.6" y="136.9">40</text>
<text x="231.1" y="134.4">37</text>
<text x="231.1" y="136.9">38</text>
<text x="200.6" y="139.4">41</text>
<text x="200.6" y="142">42</text>
<text x="200.6" y="144.5">43</text>
<text x="200.6" y="147.1">45</text>
<text x="200.6" y="149.6">46</text>
<text x="200.6" y="152.1">21</text>
<text x="200.6" y="154.7">22</text>
<text x="200.6" y="157.2">25</text>
<text x="200.6" y="159.8">26</text>
<text x="122.5" y="167.4">1</text>
<text x="200.6" y="162.3">27</text>
<text x="200.6" y="164.8">28</text>
<text x="51.4" y="173.7">1</text>
<text x="126.7" y="172.2" transform="rotate(-90 126.7 172.2)">2</text>
<text x="218.2" y="172.2" transform="rotate(-90 218.2 172.2)">8</text>
<text x="51.4" y="176.3">2</text>
<text x="51.4" y="178.8">3</text>
<text x="51.4" y="181.4">4</text>
<text x="73.6" y="183.9">12</text>
<text x="73.6" y="189">10</text>
<text x="73.6" y="186.4">11</text>
</g>
<g font-size="1.8" fill="#006464">
<text x="308.7" y="46.6">J3</text>
<text x="345.7" y="46.6">VIN U4</text>
<text x="350.4" y="46.6">VOUT</text>
<text x="301.5" y="51.7">UART/5V</text>
<text x="311" y="51.7">JST-SH</text>
<text x="343.9" y="51.7">AP2112K-3.3</text>
<text x="345.7" y="49.1">EN</text>
<text x="351.4" y="53.1" transform="rotate(-90 351.4 53.1)">GND</text>
<text x="352.5" y="49.1">NC</text>
<text x="125.8" y="59.3">J1</text>
<text x="52" y="64.4">U1</text>
<text x="121.4" y="64.4">U.FL</text>
<text x="126.6" y="64.4">ANT-A</text>
<text x="337.8" y="63.1">C1</text>
<text x="337.8" y="65.6">1u</text>
<text x="370.9" y="63.1">C2</text>
<text x="370.9" y="65.6">10u</text>
<text x="53.8" y="68.2">DIO2</text>
<text x="53.8" y="70.7">DIO3</text>
<text x="68.1" y="70.7">BUSY</text>
<text x="68.5" y="68.2">DIO1</text>
<text x="53.8" y="73.3">VCC</text>
<text x="53.8" y="75.8">GND</text>
<text x="60.5" y="73.3">GND/TCXOEN</text>
<text x="65.9" y="75.8">NRESET</text>
<text x="150.6" y="74.5">JP1</text>
<text x="53.8" y="78.3">MISO</text>
<text x="53.8" y="80.9">MOSI</text>
<text x="53.8" y="83.4">SCK</text>
<text x="69.1" y="83.4">GND</text>
<text x="69.1" y="80.9">GND</text>
<text x="69.1" y="78.3">GND</text>
<text x="147" y="79.6">TCXO_A sel</text>
<text x="147.9" y="78.2">1</text>
<text x="154.4" y="79.4" transform="rotate(-90 154.4 79.4)">2</text>
<text x="155.5" y="78.2">3</text>
<text x="43.7" y="89.8">LoRa1280</text>
<text x="53.8" y="86">NSS</text>
<text x="54.3" y="89.8">(radio</text>
<text x="61.2" y="89.8">A)</text>
<text x="69.6" y="86">ANT</text>
<text x="266.7" y="88.5">C3</text>
<text x="279.4" y="88.5">C4</text>
<text x="292.1" y="88.5">C5</text>
<text x="304.8" y="88.5">C6</text>
<text x="317.5" y="88.5">C7</text>
<text x="218.3" y="92.3">U3</text>
<text x="266.7" y="91">100n</text>
<text x="279.4" y="91">100n</text>
<text x="292.1" y="91">100n</text>
<text x="304.8" y="91">100n</text>
<text x="317.5" y="91">1u</text>
<text x="116.8" y="96.1">C9</text>
<text x="116.8" y="98.7">10u</text>
<text x="129.5" y="98.7">100n</text>
<text x="129.5" y="96.1">C10</text>
<text x="170.2" y="96.1">C8</text>
<text x="170.2" y="98.7">100n</text>
<text x="203.7" y="99.9">NRST</text>
<text x="214.2" y="101.6" transform="rotate(-90 214.2 101.6)">VBAT</text>
<text x="216.8" y="100.9" transform="rotate(-90 216.8 100.9)">VDD</text>
<text x="219.3" y="100.9" transform="rotate(-90 219.3 100.9)">VDD</text>
<text x="221.8" y="100.9" transform="rotate(-90 221.8 100.9)">VDD</text>
<text x="224.4" y="101.9" transform="rotate(-90 224.4 101.9)">VDDA</text>
<text x="226.9" y="99.9">PA0</text>
<text x="203.7" y="105">BOOT0</text>
<text x="226.9" y="102.5">PA1</text>
<text x="226.9" y="105">PA2</text>
<text x="226.9" y="107.5">PA3</text>
<text x="203.7" y="110.1">PD0</text>
<text x="203.7" y="112.6">PD1</text>
<text x="226.9" y="110.1">PA4</text>
<text x="226.9" y="112.6">PA5</text>
<text x="170.2" y="116.4">R1</text>
<text x="170.2" y="119">10k</text>
<text x="203.7" y="117.7">PC13</text>
<text x="226.9" y="115.2">PA6</text>
<text x="226.9" y="117.7">PA7</text>
<text x="203.7" y="120.2">PC14</text>
<text x="203.7" y="122.8">PC15</text>
<text x="225.7" y="125.3">PA10</text>
<text x="226.9" y="120.2">PA8</text>
<text x="226.9" y="122.8">PA9</text>
<text x="203.7" y="127.9">PB0</text>
<text x="203.7" y="130.4">PB1</text>
<text x="225.7" y="127.9">PA11</text>
<text x="225.7" y="130.4">PA12</text>
<text x="333.5" y="130.4">TP1</text>
<text x="346.2" y="130.4">TP2</text>
<text x="358.9" y="130.4">TP3</text>
<text x="203.7" y="132.9">PB2</text>
<text x="203.7" y="135.5">PB3</text>
<text x="225.7" y="132.9">PA13</text>
<text x="225.7" y="135.5">PA14</text>
<text x="203.7" y="138">PB4</text>
<text x="203.7" y="140.6">PB5</text>
<text x="203.7" y="143.1">PB6</text>
<text x="225.7" y="138">PA15</text>
<text x="203.7" y="145.6">PB7</text>
<text x="203.7" y="148.2">PB8</text>
<text x="203.7" y="153.3">PB10</text>
<text x="203.7" y="155.8">PB11</text>
<text x="203.7" y="150.7">PB9</text>
<text x="287" y="152">R2</text>
<text x="287" y="154.5">1k</text>
<text x="295.8" y="155.8">D1</text>
<text x="333.4" y="155.8">3V3</text>
<text x="333.5" y="150.7">TP4</text>
<text x="345.9" y="155.8">GND</text>
<text x="346.2" y="150.7">TP5</text>
<text x="358.9" y="150.7">TP6</text>
<text x="203.7" y="158.3">PB12</text>
<text x="203.7" y="160.9">PB13</text>
<text x="290.4" y="160.9">GRN (radio</text>
<text x="302.3" y="160.9">A)</text>
<text x="125.8" y="166">J2</text>
<text x="203.7" y="163.4">PB14</text>
<text x="203.7" y="166">PB15</text>
<text x="52" y="171">U2</text>
<text x="121.3" y="171">U.FL</text>
<text x="126.5" y="171">ANT-B</text>
<text x="216.8" y="169.7" transform="rotate(-90 216.8 169.7)">VSS</text>
<text x="219.3" y="169.7" transform="rotate(-90 219.3 169.7)">VSSA</text>
<text x="53.8" y="174.9">DIO2</text>
<text x="53.8" y="177.4">DIO3</text>
<text x="53.8" y="179.9">VCC</text>
<text x="60.5" y="179.9">GND/TCXOEN</text>
<text x="68.1" y="177.4">BUSY</text>
<text x="68.5" y="174.9">DIO1</text>
<text x="211.7" y="178.7">STM32F103CBU6</text>
<text x="287" y="177.4">R3</text>
<text x="287" y="179.9">1k</text>
<text x="53.8" y="182.5">GND</text>
<text x="53.8" y="185">MISO</text>
<text x="65.9" y="182.5">NRESET</text>
<text x="69.1" y="185">GND</text>
<text x="147.9" y="184.9">1</text>
<text x="150.6" y="181.2">JP2</text>
<text x="155.5" y="184.9">3</text>
<text x="295.8" y="181.2">D2</text>
<text x="53.8" y="187.6">MOSI</text>
<text x="53.8" y="190.1">SCK</text>
<text x="69.1" y="190.1">GND</text>
<text x="69.1" y="187.6">GND</text>
<text x="146.9" y="186.3">TCXO_B sel</text>
<text x="154.4" y="186.1" transform="rotate(-90 154.4 186.1)">2</text>
<text x="290.4" y="186.3">BLU</text>
<text x="295.2" y="186.3">(radio</text>
<text x="302.1" y="186.3">B)</text>
<text x="43.7" y="196.4">LoRa1280</text>
<text x="53.8" y="192.6">NSS</text>
<text x="54.3" y="196.4">(radio</text>
<text x="61.1" y="196.4">B)</text>
<text x="69.6" y="192.6">ANT</text>
<text x="116.8" y="202.8">C11</text>
<text x="129.5" y="202.8">C12</text>
<text x="116.8" y="205.3">10u</text>
<text x="129.5" y="205.3">100n</text>
</g>
<g font-size="1.4" fill="#006464">
<text x="333.6" y="56.6">+5V</text>
<text x="366.2" y="56.6">+3V3</text>
<text x="308.2" y="63">GND</text>
<text x="348.9" y="60.4">GND</text>
<text x="125.3" y="70.6">GND</text>
<text x="333.6" y="71.8">GND</text>
<text x="366.6" y="71.8">GND</text>
<text x="262" y="82">+3V3</text>
<text x="274.7" y="82">+3V3</text>
<text x="287.4" y="82">+3V3</text>
<text x="300.1" y="82">+3V3</text>
<text x="312.8" y="82">+3V3</text>
<text x="112.2" y="89.6">+3V3</text>
<text x="124.9" y="89.6">+3V3</text>
<text x="211.2" y="90.9">+3V3</text>
<text x="262.5" y="97.2">GND</text>
<text x="275.2" y="97.2">GND</text>
<text x="287.9" y="97.2">GND</text>
<text x="300.6" y="97.2">GND</text>
<text x="313.3" y="97.2">GND</text>
<text x="112.6" y="104.9">GND</text>
<text x="125.3" y="104.9">GND</text>
<text x="166" y="104.9">GND</text>
<text x="166" y="125.2">GND</text>
<text x="333.2" y="149.3">+3V3</text>
<text x="346.3" y="156.9">GND</text>
<text x="125.3" y="177.3">GND</text>
<text x="214.2" y="177.3">GND</text>
<text x="112.2" y="196.3">+3V3</text>
<text x="124.9" y="196.3">+3V3</text>
<text x="112.6" y="211.5">GND</text>
<text x="125.3" y="211.5">GND</text>
</g>
<text font-size=".5" fill="#840000" x="308.6" y="55.3">Mounting</text>
</svg>
